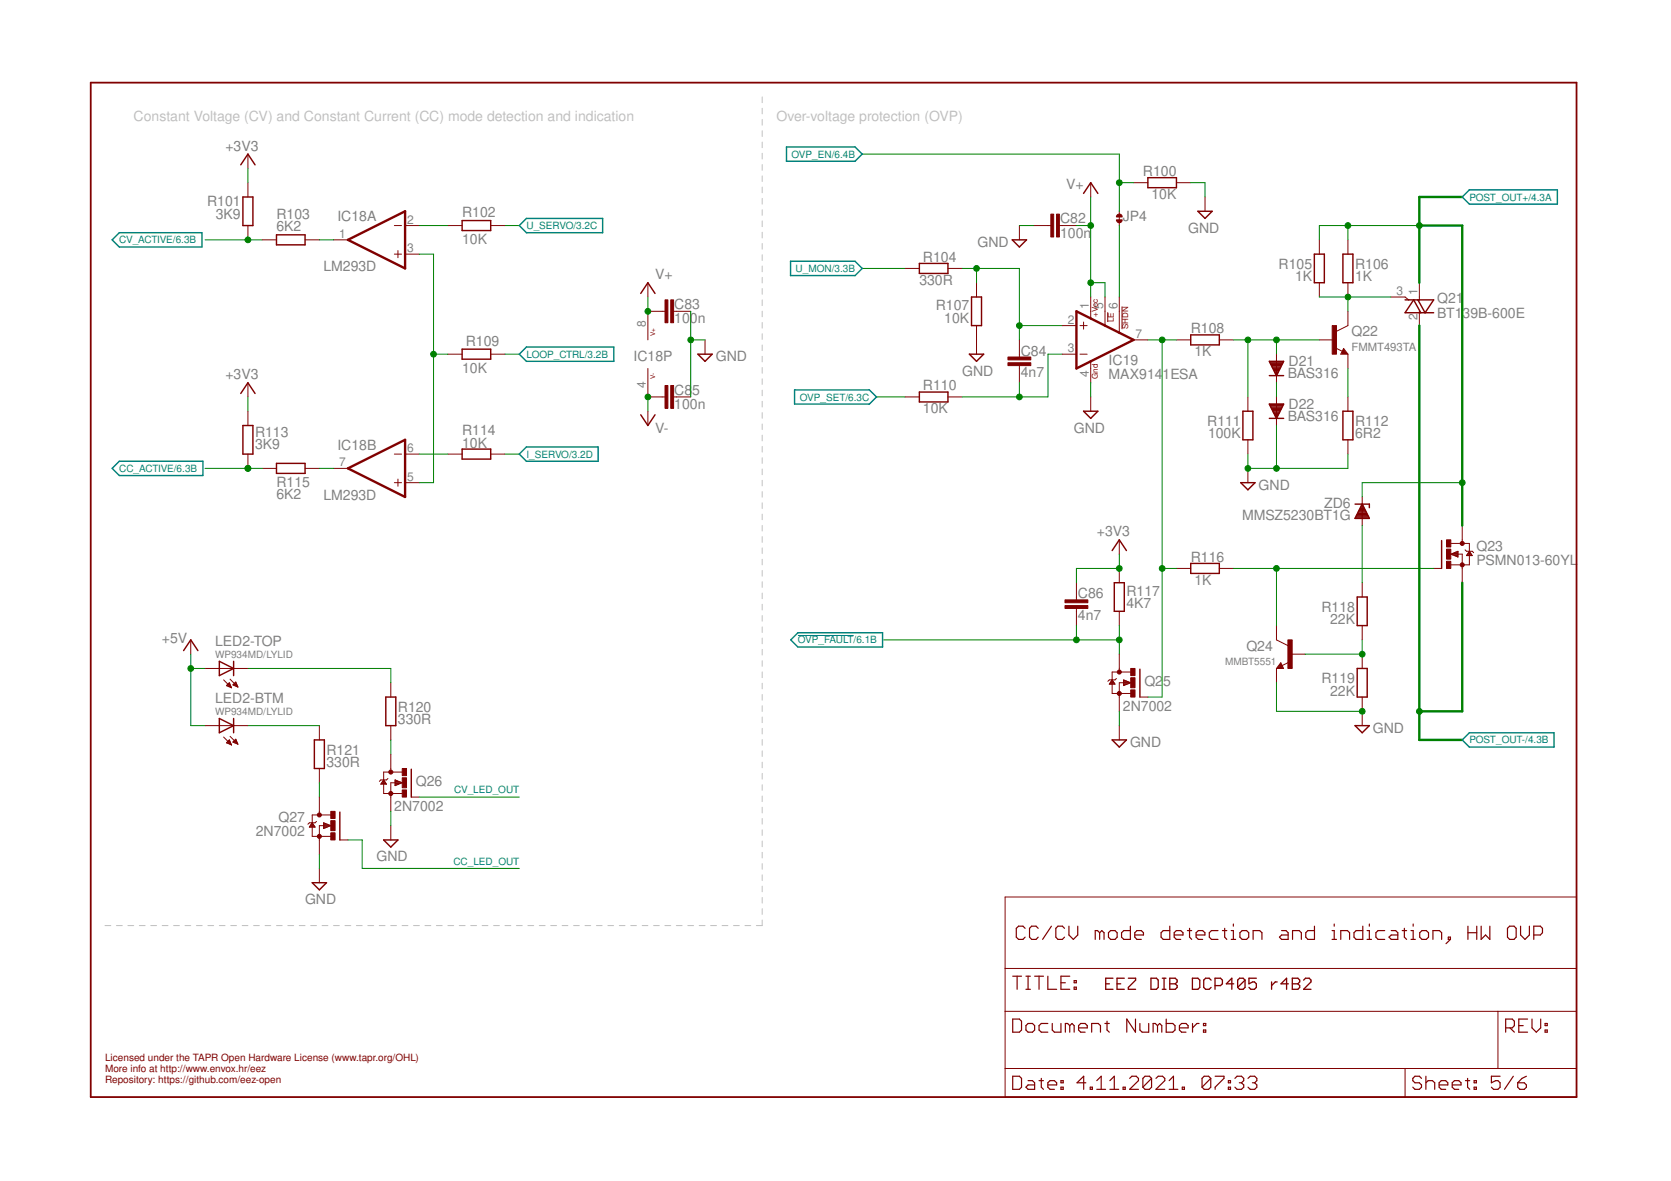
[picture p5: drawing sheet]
<svg xmlns="http://www.w3.org/2000/svg" width="297mm" height="210mm" viewBox="0 0 297 210" stroke-linecap="round" stroke-linejoin="round" font-family="sans-serif">
<g fill="none" stroke="#c0c0c0" stroke-width=".18">
<path d="M135.5 17.2v1M135.5 19.2v1M135.5 21.2v1M135.5 23.2v1.1M135.5 25.3v.9M135.5 27.2v1.1M135.5 29.3v1M135.5 31.3v1M135.5 33.3v1M135.5 35.3v1M135.5 37.3v1M135.5 39.3v1"/>
<path d="M135.5 41.3v1M135.5 43.3v1M135.5 45.3v1M135.5 47.3v1M135.5 49.3v1M135.5 51.3v1M135.5 53.3v1M135.5 55.3v1M135.5 57.3v1M135.5 59.3v1M135.5 61.3v1M135.5 63.3v1"/>
<path d="M135.5 65.3v1M135.5 67.3v1M135.5 69.3v1M135.5 71.3v1M135.5 73.3v1M135.5 75.4v.9M135.5 77.3v1.1M135.5 79.4v.9M135.5 81.4v1M135.5 83.4v1M135.5 85.4v1M135.5 87.4v1"/>
<path d="M135.5 89.4v1M135.5 91.4v1M135.5 93.4v1M135.5 95.4v1M135.5 97.4v1M135.5 99.4v1M135.5 101.4v1M135.5 103.4v1M135.5 105.4v1M135.5 107.4v1M135.5 109.4v1M135.5 111.4v1"/>
<path d="M135.5 113.4v1M135.5 115.4v1M135.5 117.4v1M135.5 119.4v1M135.5 121.4v1M135.5 123.4v1M135.5 125.4v1M135.5 127.4v1M135.5 129.5v1M135.5 131.4v1.1M135.5 133.5v1M135.5 135.5v1"/>
<path d="M135.5 137.5v1M135.5 139.5v1M135.5 141.5v1M135.5 143.5v1M135.5 145.5v1M135.5 147.5v1M135.5 149.5v1M135.5 151.5v1M135.5 153.5v1M135.5 155.5v1M135.5 157.5v1M135.5 159.5v1"/>
<path d="M18.7 164.5h1M20.7 164.5h1M22.7 164.5h1.1M24.8 164.5h1M26.8 164.5h1M28.8 164.5h1.1M30.9 164.5h1M32.9 164.5h1M34.9 164.5h1M37 164.5h1M39 164.5h1M41 164.5h1"/>
<path d="M43.1 164.5h1M45.1 164.5h1M47.1 164.5h1M49.1 164.5h1.1M51.2 164.5h1M53.2 164.5h1M55.2 164.5h1.1M57.3 164.5h1M59.3 164.5h1M61.3 164.5h1.1M63.4 164.5h1M65.4 164.5h1"/>
<path d="M67.4 164.5h1.1M69.4 164.5h1.1M71.5 164.5h1M73.5 164.5h1M75.5 164.5h1.1M77.6 164.5h1M79.6 164.5h1M81.6 164.5h1.1M83.7 164.5h1M85.7 164.5h1M87.7 164.5h1.1M89.8 164.5h1"/>
<path d="M91.8 164.5h1M93.8 164.5h1.1M95.9 164.5h1M97.9 164.5h1M99.9 164.5h1M102 164.5h1M104 164.5h1M106 164.5h1M108.1 164.5h1M110.1 164.5h1M112.1 164.5h1M114.2 164.5h1"/>
<path d="M116.2 164.5h1M118.2 164.5h1M120.2 164.5h1.1M122.3 164.5h1M124.3 164.5h1M126.3 164.5h1.1M128.4 164.5h1M130.4 164.5h1M132.4 164.5h1.1M135.5 161.5v1M135.5 163.5v1h-1"/>
</g>
<g fill="none" stroke="#800000" stroke-width=".21">
<path d="M180 173.5h1.6M180.8 173.5v2.3M182.2 165l-.4-.4h-.7l-.4 .4v1.6l.4 .4h.7l.4-.4M182.4 173.5h.8M182.4 175.8h.8M182.8 173.5v2.3M183.9 173.5h1.6M184.6 165l-.4-.4h-.8l-.4 .4v1.6l.4 .4h.8l.4-.4M184.7 173.5v2.3M186.3 173.5v2.3h1.5M186.9 164.6l-1.6 2.4M188.6 174.7h.8"/>
<path d="M189.2 165l-.4-.4h-.7l-.4 .4v1.6l.4 .4h.7l.4-.4M190 164.6v1.6l.8 .8 .8-.8v-1.6M190.2 173.5h-1.6v2.3h1.6M190.9 175.5h.4v.3h-.4zM190.9 174.3h.4v.4h-.4zM195.5 165.8l-.4-.4h-.4v1.6M195.5 165.8v1.2M195.5 165.8l.4-.4 .4 .4v1.2M197 165.8l.4-.4h.8l.4 .4v.8l-.4 .4h-.8l-.4-.4zM200.9 164.6v2.4h-1.1l-.4-.4v-.8l.4-.4h1.1M201.7 166.2h1.6v-.4l-.4-.4h-.8l-.4 .4v.8l.4 .4h.8M207.9 164.6v2.4h-1.1l-.4-.4v-.8l.4-.4h1.1"/>
<path d="M208.7 166.2h1.6v-.4l-.4-.4h-.8l-.4 .4v.8l.4 .4h.8M211.1 165.4h.7M211.5 165v1.6l.3 .4M212.6 166.2h1.6v-.4l-.4-.4h-.8l-.4 .4v.8l.4 .4h.8M216.5 165.4h-1.2l-.3 .4v.8l.3 .4h1.2M217.3 165.4h.8M217.7 165v1.6l.4 .4M218.9 167h.7M218.9 165.4h.3v1.6M219.2 164.2v.4M220.4 165.8l.4-.4h.8l.4 .4v.8l-.4 .4h-.8l-.4-.4zM222.8 167v-1.6h1.1l.4 .4v1.2"/>
<path d="M227.8 165.4h.8l.4 .4v1.2h-1.2l-.4-.4 .4-.4h1.2M229.8 167v-1.6h1.1l.4 .4v1.2M233.7 164.6v2.4h-1.2l-.4-.4v-.8l.4-.4h1.2M236.8 167h.8M236.8 165.4h.4v1.6M237.2 164.2v.4M238.3 167v-1.6h1.2l.4 .4v1.2M242.3 164.6v2.4h-1.2l-.4-.4v-.8l.4-.4h1.2M243 167h.8M243 165.4h.4v1.6M243.4 164.2v.4M246.1 165.4h-1.1l-.4 .4v.8l.4 .4h1.1"/>
<path d="M247.3 165.4h.8l.4 .4v1.2h-1.2l-.4-.4 .4-.4h1.2M249.3 165.4h.7M249.6 165v1.6l.4 .4M250.8 167h.8M250.8 165.4h.4v1.6M251.2 164.2v.4M252.4 165.8l.4-.4h.7l.4 .4v.8l-.4 .4h-.7l-.4-.4zM254.7 167v-1.6h1.2l.4 .4v1.2M257.5 166.6h.3v.4h-.3zM257.8 167l-.8 .7M260.9 164.6v2.4M260.9 165.8h1.6"/>
<path d="M262.5 164.6v2.4M263.3 164.6v2.4l.8-.8 .7 .8v-2.4M268.4 164.6h.7l.4 .4v1.6l-.4 .4h-.7l-.4-.4v-1.6zM270.3 164.6v1.6l.8 .8 .8-.8v-1.6M272.6 166.2h1.2l.4-.4v-.8l-.4-.4h-1.2v2.4M180 181.1h1.2l.4 .4v1.6l-.4 .4h-1.2zM180 191.3h1.2l.4 .4v1.5l-.4 .4h-1.2zM182.4 182.3l.4-.4h.7l.4 .4v.8l-.4 .4h-.7l-.4-.4zM182.8 192.1h.7l.4 .3v1.2h-1.1l-.4-.4 .4-.4h1.1M184.7 192.1h.8M185.1 191.7v1.5l.4 .4M186.3 192.8h1.5v-.4l-.4-.3h-.8l-.3 .3v.8l.3 .4h.8"/>
<path d="M186.3 181.9h-1.2l-.4 .4v.8l.4 .4h1.2M187 181.9v1.2l.4 .4h1.2v-1.6M188.6 193.2h.4v.4h-.4zM188.6 192.1h.4v.3h-.4zM190.2 182.3l-.4-.4h-.4v1.6M190.2 182.3l.4-.4 .3 .4v1.2M190.2 182.3v1.2M191.7 182.7h1.6v-.4l-.4-.4h-.8l-.4 .4v.8l.4 .4h.8M193 192.4h-1.5l1.1-1.1v2.3M193.8 193.2h.4v.4h-.4zM194.1 183.5v-1.6h1.1l.4 .4v1.2M195 193.6h1.5"/>
<path d="M195 192.1l.7-.8v2.3M196.4 181.9h.8M196.8 181.5v1.6l.4 .4M197.3 193.6h1.6M197.3 192.1l.8-.8v2.3M199.6 193.2h.4v.4h-.4zM200.8 191.7l.4-.4h.8l.4 .4v.4l-1.6 1.5h1.6M201.8 181.1v2.4l-1.5-2.4v2.4M202.6 181.9v1.2l.4 .4h1.2v-1.6M204.7 191.7v1.5l-.4 .4h-.8l-.3-.4M204.7 191.7l-.4-.4h-.8l-.3 .4v1.5M204.7 191.7l-1.5 1.5"/>
<path d="M205.5 191.7l.4-.4h.8l.4 .4v.4l-1.6 1.5h1.6M205.8 182.3l-.4-.4h-.4v1.6M205.8 182.3v1.2M205.8 182.3l.3-.4 .4 .4v1.2M207.3 181.1v2.4h1.2l.4-.4v-.8l-.4-.4h-1.2M207.8 193.6h1.6M207.8 192.1l.8-.8v2.3M209.7 182.7h1.5v-.4l-.4-.4h-.8l-.3 .4v.8l.3 .4h.8M210.2 193.2h.3v.4h-.3zM212 181.9v1.6M213.1 181.9h-.3l-.8 .8M213.9 183.1h.4v.4h-.4z"/>
<path d="M213.9 181.9h.4v.4h-.4zM215.2 191.7v1.5l-.4 .4h-.7l-.4-.4M215.2 191.7l-.4-.4h-.7l-.4 .4v1.5M215.2 191.7l-1.5 1.5M216 191.3h1.6v.4l-1.6 1.5v.4M218.4 193.2h.3v.4h-.3zM218.4 192.1h.3v.3h-.3zM219.5 191.7l.4-.4h.8l.4 .4v.4l-.4 .3M220.3 192.4h.4M220.7 192.4l.4 .4v.4l-.4 .4h-.8l-.4-.4M221.8 191.7l.4-.4h.8l.4 .4v.4l-.4 .3M222.6 192.4h.4"/>
<path d="M223 192.4l.4 .4v.4l-.4 .4h-.8l-.4-.4M252.7 191.7l-.4-.4h-.8l-.4 .4v.4l.4 .3h.8l.4 .4v.4l-.4 .4h-.8l-.4-.4M253.5 192.4l.4-.3h.7l.4 .3v1.2M253.5 191.3v2.3M255.8 192.8h1.6v-.4l-.4-.3h-.8l-.4 .3v.8l.4 .4h.8M258.1 192.8h1.6v-.4l-.4-.3h-.7l-.5 .3v.8l.5 .4h.7M260.5 192.1h.8M260.9 191.7v1.5l.4 .4M262 193.2h.4v.4h-.4zM262 192.1h.4v.3h-.4zM266.7 191.3h-1.6v1.1l.8-.3h.4l.4 .3v.8l-.4 .4h-.8l-.4-.4M267.7 182.7h1.1l.4-.4v-.8l-.4-.4h-1.1v2.4"/>
<path d="M268.4 182.7l.8 .8M269 191.3l-1.6 2.3M269.8 192.4h1.2l.3 .4v.4l-.3 .4h-.8l-.4-.4zM270 182.3h.8M271.3 191.3l-.7 .4-.8 .7M271.5 181.1h-1.5v2.4h1.5M272.3 181.1v1.6l.8 .8 .8-.8v-1.6M274.7 183.1h.3v.4h-.3zM274.7 181.9h.3v.4h-.3z"/>
</g>
<path d="M16.1 14.7h264.1v180.3h-264.1z" fill="none" stroke="#800000" stroke-width=".32"/>
<g fill="none" stroke="#800000" stroke-width=".18">
<path d="M44.1 27.4v2.5M44.1 32.5v2.5M193.9 32.5v2.5M199 37.5v2.6M201.5 32.5h2.5M209.1 32.5h2.6M214.2 35v2.5M44.1 40.1v2.5M46.6 42.6h2.5M54.2 42.6h2.6M59.3 42.6h2.5M70.1 40.1h1.3"/>
<path d="M70.1 45.2h1.3M70.7 44.5v1.3M72 40.1h2.5M72 45.2h2.5M79.6 40.1h2.5M87.2 40.1h2.6M115.2 50.2v2.6M118.2 55.3h-3v5.1M119.7 55.3h3.1M160.9 47.7h2.5M168.5 47.7h2.5M173.6 50.2v2.6"/>
<path d="M173.6 57.9v5M181.2 40.1v2.5M183.7 40.1h3.1M188.3 40.1h3M188.8 57.9h2.5M192 57.9h1.3M192.6 57.2v1.3M193.9 52.8v3.8M196.4 52.8v5.1M196.9 55.5v1.7M199 52.8v6.3M199.5 54.5v4"/>
<path d="M234.5 42.6v2.6M234.5 50.2v2.6M239.6 55.3v2.6l-2 1M239.6 42.6v2.6M239.6 50.2v2.6M247.2 52.8h2.6l.6 .5M252.3 50.2v3.1M252.3 55.3v2.6M44.1 68v2.5M44.1 73.1v2.5M79.6 62.9h2.5M87.2 62.9h2.6"/>
<path d="M115.2 65.5v5h3M115.2 73.1v2.5M119.7 70.5h3.1M125.3 60.4v2.5M160.9 70.5h2.5M168.5 70.5h2.5M181.2 60.4v3.1M181.2 65v3M188.8 62.9h2.5M192 62.9h1.3M193.9 64.2v3.8M193.9 70.5v2.6"/>
<path d="M201.5 60.4h2.5M209.1 60.4h2.6M216.7 60.4h2.6M221.8 70.5v2.6M221.8 78.2v2.5M226.9 62.9v5.1M226.9 70.5v5.1M234.5 60.4h2.6M237.4 61.8l1.2 .6M238.8 61.9l.8 1h-1.3zM239.6 62.9v2.6M239.6 70.5v2.6"/>
<path d="M239.6 78.2v2.5M44.1 80.7v2.5M46.6 83.2h2.5M54.2 83.2h2.6M59.3 83.2h2.5M70.1 80.7h1.3M70.1 85.8h1.3M70.7 85.2v1.2M72 80.7h2.5M72 85.8h2.5M79.6 80.7h2.5M87.2 80.7h2.6"/>
<path d="M199 95.9v2.6M221.8 83.2v2.6M242.1 88.3v5.1M257.9 98.5h2v5.1M257.9 98.5l1.3-.5v1zM257.9 96.6h3.3v3.8h-3.3M258.2 98.4h1M258.2 98.6h1M258.5 98.3h.7M258.5 98.7h.7M258.8 98.1h.4M258.8 98.8h.4"/>
<path d="M259.1 98h.1M259.1 99h.1M259.9 93.4v3.2M260.4 97.7l.3 .3h1l.3 .2M260.8 98.6h.8M260.9 98.5h.6M260.9 98.4h.6M261 98.3h.4M261.1 98.1h.2M261.2 98h.1M261.2 98l.5 .7h-1zM33.9 113.7v2.6"/>
<path d="M36.4 118.8h7.7M191.3 103.6v3M191.3 108.1v3.1M199 101v2.6M199 108.6v2.6M199 116.3v3.1M201 119.4h-3.3v3.9h3.3M209.1 101h2.6M216.7 101h2.6M226.9 111.2v2.5l2 1M226.9 118.8v2.5M227.7 117.8l.5 1h-1.3z"/>
<path d="M229.2 117.7l-1.3 .6M229.4 116.3h2.6M242.1 103.6v2.5M242.1 111.2v2.5M242.1 116.3v2.5M254.8 101h1.5M36.4 129h7.7M39.8 120.8l1.3 1.4M39.8 131l1.3 1.4M40.3 121.9l.5-.6 .3 .9zM40.3 132l.5-.5 .3 .9zM40.3 132h.7"/>
<path d="M40.3 121.9h.7M40.3 121.8h.6M40.4 131.9h.5M40.4 121.6h.5M40.5 131.8h.4M40.6 121.5h.3M40.6 132.1h.4M40.6 131.7h.2M40.6 122h.4M40.7 121.4h.1M40.7 131.6h.1M40.9 132.3h.2"/>
<path d="M40.9 120.7l1.4 1.4M40.9 130.9l1.4 1.4M40.9 122.1h.2M41.1 132.4h.1M41.4 121.7l.5-.5 .4 .9zM41.4 131.9h.7M41.5 121.6h.6M41.5 131.8h.6M41.5 121.8h.6M41.6 121.5h.4M41.6 131.7h.4M41.7 121.4h.3"/>
<path d="M41.7 132h.5M41.7 131.6h.3M41.8 121.9h.4M41.8 121.3h.1M41.9 131.4h.1M41.9 131.4l.4 .9-.9-.4zM42 132.1h.2M42.1 122h.1M56.8 129v2.5M56.8 136.6v2.5M67.8 139.3h.8M67.8 139.1h.7"/>
<path d="M67.9 139h.6M68 138.9h.4M68.1 138.8h.2M68.2 138.7h.1M68.2 138.6l.5 .8h-1zM69 138.4l-.3 .2h-1l-.3 .3M69.5 121.3v2.6M69.5 129v2.5M69.5 134v3.2M70.2 138.6l1.3 .5-1.3 .5zM70.2 139.6h.1M70.2 139.5h.3"/>
<path d="M70.2 139.4h.6M70.2 139.3h.9M70.2 139h1M70.2 138.9h.8M70.2 138.8h.4M70.2 138.7h.1M71.4 139.1h-1.9v5.1M71.5 137.2h-3.3v3.8h3.3M197.3 121.5h.9M197.3 121.4h.8M197.4 121.3h.6M197.5 121.2h.4"/>
<path d="M197.6 121.1h.2M197.6 120.9h.2M197.7 120.8l.5 .8h-1zM198.5 120.6l-.3 .2h-1l-.3 .3M199 129v2.5M199.7 121.8h.2M199.7 121.6h.5M199.7 121.5h.8M199.7 121.4h1.1M199.7 121.3h1.2M199.7 120.8l1.3 .5-1.3 .6zM199.7 121.2h.9"/>
<path d="M199.7 121.1h.6M199.7 120.9h.3M199.9 121.3h-.9v5.1M202.6 123.9h1.4M242.1 123.9v5.1M55 147h1M55.1 146.9h.8M55.2 146.7h.6M55.2 146.6h.6M55.3 146.5h.4M55.4 146.4h.2M55.5 146.2l.5 .8h-1z"/>
<path d="M56.3 146l-.3 .2h-1l-.3 .3M56.8 141.7v3.1M56.8 154.3v2.6M57.5 146.2v1.1l1.3-.6M57.5 146.2l1.3 .5M57.5 147.2h.1M57.5 147.1h.4M57.5 147h.7M57.5 146.9h1M57.5 146.6h1M57.5 146.5h.7M57.5 146.4h.4"/>
<path d="M57.5 146.3h.1M58.8 144.8h-3.3v3.9h3.3M58.8 146.7h-2v5.1M60.4 149.3h1.4M69.5 146.7v2.6M73.1 141.7h1.4M178.7 159.4h101.5v35.6h-101.5zM178.7 179.7h101.5M178.7 172.1h101.5M266.3 179.7v10.2M178.7 189.9h101.5M249.8 189.9v5.1"/>
</g>
<g fill="none" stroke="#800000" stroke-width=".23">
<path d="M196.6 174.9h.6M197.8 173.9h-1.2v1.9h1.2M198.6 174.9h.6M199.9 173.9h-1.3v1.9h1.3M200.6 173.9h1.3v.3l-1.3 1.3v.3h1.3M204.6 173.9h1l.3 .3v1.3l-.3 .3h-1zM206.6 173.9h.7M206.6 175.8h.7M206.9 173.9v1.9M207.9 173.9h1l.4 .3v.3l-.4 .4 .4 .3v.3l-.4 .3h-1zM207.9 174.9h1M212 173.9h.9l.4 .3v1.3l-.4 .3h-.9z"/>
<path d="M215.3 174.2l-.4-.3h-.6l-.3 .3v1.3l.3 .3h.6l.4-.3M216 175.2h1l.3-.3v-.7l-.3-.3h-1v1.9M219.3 174.9h-1.3l1-1v1.9M221.3 174.2l-.3-.3h-.7l-.3 .3v1.3M221.3 174.2v1.3l-.3 .3h-.7l-.3-.3M221.3 174.2l-1.3 1.3M223.3 173.9h-1.3v1l.7-.4h.3l.3 .4v.6l-.3 .3h-.6l-.4-.3M226 174.5v1.3M227 174.5h-.3l-.7 .7M229 174.9h-1.3l1-1v1.9M229.7 173.9h1l.3 .3v.3l-.3 .4 .3 .3v.3l-.3 .3h-1zM229.7 174.9h1"/>
<path d="M231.7 174.2l.4-.3h.6l.3 .3v.3l-1.3 1.3h1.3"/>
</g>
<g fill="none" stroke="#800000" stroke-width=".25">
<path d="M42.8 29.3l1.3-1.9 1.2 1.9M43.2 35h1.8v5.1h-1.8zM82.1 39.2h5.1v1.8h-5.1zM192.6 34.4l1.3-1.9 1.3 1.9M204 31.6h5.1v1.8h-5.1zM212.9 37.5h2.6l-1.3 1.3zM49.1 41.7h5.1v1.8h-5.1zM113.9 52.2l1.3-2 1.2 2M163.4 46.8h5.1v1.8h-5.1zM172.7 52.8h1.8v5.1h-1.8zM179.9 42.6h2.6l-1.3 1.3zM211.7 59.5h5v1.8h-5z"/>
<path d="M233.6 45.2h1.8v5h-1.8zM238.7 45.2h1.8v5h-1.8zM249.8 53.3h5l-1.5 2.3-1.2-2.3M252.6 55.6l-1.3-2.3-1.5 2.3h5M42.8 69.9l1.3-1.9 1.2 1.9M43.2 75.6h1.8v5.1h-1.8zM82.1 62.1h5.1v1.7h-5.1zM82.1 79.8h5.1v1.8h-5.1zM113.9 73.7l1.3 1.9 1.2-1.9M124.1 62.9h2.5l-1.3 1.3zM163.4 69.7h5.1v1.7h-5.1zM172.3 62.9h2.6l-1.3 1.3z"/>
<path d="M192.6 73.1h2.6l-1.3 1.3zM220.9 73.1h1.8v5.1h-1.8zM225.6 66.8h2.6M225.6 64.2h2.6l-1.3 2.6zM225.6 74.4h2.6M225.6 71.8h2.6l-1.3 2.6zM225.7 71.9h2.5M225.7 64.3h2.4M225.8 72.1h2.2M225.8 64.6h2.2M225.9 72.3h2M225.9 64.8h2"/>
<path d="M226 72.6h1.8M226 65h1.8M226.1 72.8h1.6M226.1 65.2h1.6M226.2 73h1.4M226.3 65.4h1.3M226.3 73.2h1.2M226.4 65.7h1.1M226.4 73.4h1M226.5 65.9h.8M226.6 73.7h.7M226.6 66.1h.6"/>
<path d="M226.7 73.9h.4M226.7 66.3h.4M226.8 74.1h.2M226.8 66.6h.2M238.7 73.1h1.8v5.1h-1.8zM238.8 62.4l.2 .3h-.4l.2-.5 .6 .6h-.8M49.1 82.4h5.1v1.7h-5.1zM197.7 97.9l1.3-2 1.2 2M220.6 85.8h2.5l-1.3 1.3zM240.9 89.6h2.5v.6M241 91.9h2.3M241.1 91.7h2.1"/>
<path d="M241.2 91.4h1.9M241.3 91.2h1.7M241.4 91h1.4M241.6 90.8h1.1M241.7 90.6h.9M241.8 90.3h.7M241.9 90.1h.5M242 89.9h.3M242.1 89.7h.1M242.1 89.6l1.3 2.5h-2.5zM256.3 96.1v4.9M32.6 115.6l1.3-1.9 1.3 1.9"/>
<path d="M39 117.5l2.5 1.3-2.5 1.3zM41.5 117.5v2.6M198.1 103.6h1.8v5h-1.8zM202.6 118.9v5M211.7 100.1h5v1.8h-5zM227.7 118.3l-.2 .3h.4l-.2-.6-.5 .7h.7M241.3 106.1h1.7v5.1h-1.7zM241.3 118.8h1.7v5.1h-1.7zM39 127.7l2.5 1.3-2.5 1.2zM41.5 127.7v2.5M55.9 131.5h1.8v5.1h-1.8zM68.6 123.9h1.8v5.1h-1.8z"/>
<path d="M73.1 136.7v5M197.7 131.5h2.5l-1.2 1.3zM240.9 129h2.5l-1.3 1.2zM55.5 156.9h2.5l-1.2 1.3zM60.4 144.3v5M68.2 149.3h2.5l-1.2 1.3z"/>
</g>
<g fill="#800000" stroke="#800000" stroke-width=".18">
<path d="M236.8 57.9h.8v5h-.8z"/>
<path d="M187.8 38.1h.5v4h-.5z"/>
<path d="M186.8 38.1h.5v4h-.5z"/>
<path d="M179.2 64.5h4v.5h-4z"/>
<path d="M179.2 63.5h4v.5h-4z"/>
<path d="M257.1 99.8h.8v1.2h-.8z"/>
<path d="M257.1 95.9h.8v1.3h-.8z"/>
<path d="M257.1 97.6h.8v1.8h-.8z"/>
<path d="M228.9 113.7h.8v5.1h-.8z"/>
<path d="M189.3 107.6h4.1v.5h-4.1z"/>
<path d="M189.3 106.6h4.1v.5h-4.1z"/>
<path d="M201 122.6h.8v1.3h-.8z"/>
<path d="M201 118.8h.8v1.3h-.8z"/>
<path d="M201 120.5h.8v1.7h-.8z"/>
<path d="M118.2 53.3h.5v4.1h-.5z"/>
<path d="M119.2 53.3h.5v4.1h-.5z"/>
<path d="M118.2 68.5h.5v4.1h-.5z"/>
<path d="M119.2 68.5h.5v4.1h-.5z"/>
<path d="M71.5 140.4h.8v1.3h-.8z"/>
<path d="M71.5 136.6h.8v1.3h-.8z"/>
<path d="M71.5 138.2h.8v1.8h-.8z"/>
<path d="M58.8 148h.8v1.3h-.8z"/>
<path d="M58.8 144.2h.8v1.3h-.8z"/>
<path d="M58.8 145.9h.8v1.7h-.8z"/>
</g>
<g fill="#800000" stroke="#800000" stroke-width=".18">
<path d="M198.5 39.1h.5v.5l-.4-.2z" fill-rule="evenodd"/>
<path d="M199 39.1h.5l-.2 .3-.3 .2z" fill-rule="evenodd"/>
<path d="M198.6 38.2l.4-.1a.47 .47 0 0 1 .5 .5h-1z" fill-rule="evenodd"/>
<circle cx="259.9" cy="96.6" r=".36"/>
<circle cx="259.9" cy="100.4" r=".36"/>
<circle cx="199" cy="119.4" r=".36"/>
<circle cx="199" cy="123.3" r=".36"/>
<circle cx="69.5" cy="137.2" r=".36"/>
<circle cx="69.5" cy="141" r=".36"/>
<circle cx="56.8" cy="144.8" r=".36"/>
<circle cx="56.8" cy="148.7" r=".36"/>
</g>
<path d="M61.8 42.6l10.2-5.1v10.2zM191.3 55.3l10.2 5.1-10.2 5.1zM61.8 83.2l10.2-5v10.1z" fill="none" stroke="#800000" stroke-width=".42"/>
<g fill="none" stroke="#008000" stroke-width=".18">
<path d="M44.1 29.9v2.6M153.3 27.4h45.7v10.1M193.9 35v17.8M199 32.5h2.5M211.7 32.5h2.5v2.5M36.4 42.6h10.2M56.8 42.6h2.5M74.5 40.1h5.1M74.5 45.2h2.6v40.6h-2.6M89.8 40.1h2.5M115.2 52.8v2.5M122.8 55.3v15.2"/>
<path d="M153.3 47.7h7.6M171 47.7h10.2v12.7M173.6 47.7v2.5M181.2 40.1h2.5M181.2 57.9h7.6M191.3 40.1h2.6M193.9 50.2h2.5v2.6M199 40.1v12.7M234.5 52.8h12.7M239.6 40.1v2.5M239.6 52.8v2.5M252.3 40.1h-17.8v2.5"/>
<path d="M44.1 70.5v2.6M77.1 62.9h2.5M89.8 62.9h2.5M115.2 70.5v2.6M122.8 60.4h2.5M155.8 70.5h5.1M181.2 68v2.5M188.8 62.9h-2.5v7.6h-15.3M193.9 68v2.5M204 60.4h5.1M206.6 60.4v63.5h-2.6M219.3 60.4h15.2"/>
<path d="M221.8 60.4v10.1M226.9 60.4v2.5M226.9 68v2.5M226.9 75.6v7.6M239.6 65.5v5M36.4 83.2h10.2M56.8 83.2h2.5M74.5 80.7h5.1M89.8 80.7h2.5M199 98.5v2.5h-7.7v2.6M221.8 80.7v2.5h17.8v-2.5M242.1 93.4v10.2"/>
<path d="M259.9 85.8h-17.8v2.5M33.9 118.8h2.5M33.9 116.3v12.7h2.5M44.1 118.8h25.4v2.5M157.1 113.7h41.9M191.3 111.2v2.5M199 111.2v5.1M206.6 101h2.5M219.3 101h35.5M226.9 101v10.2M242.1 113.7v2.6h-10.1M44.1 129h12.7"/>
<path d="M56.8 139.1v2.6M69.5 131.5v2.5M199 126.4v2.6M226.9 121.3v5.1h15.2M56.8 151.8v2.5M61.8 149.3h2.6v5h27.9M69.5 144.2v2.5M74.5 141.7h17.8"/>
</g>
<g fill="#008000" stroke="#008000" stroke-width=".18">
<circle cx="193.9" cy="50.2" r=".51"/>
<circle cx="193.9" cy="40.1" r=".51"/>
<circle cx="115.2" cy="55.3" r=".51"/>
<circle cx="33.9" cy="118.8" r=".51"/>
<circle cx="226.9" cy="83.2" r=".51"/>
<circle cx="221.8" cy="83.2" r=".51"/>
<circle cx="242.1" cy="126.4" r=".51"/>
<circle cx="122.8" cy="60.4" r=".51"/>
<circle cx="239.6" cy="52.8" r=".51"/>
<circle cx="226.9" cy="60.4" r=".51"/>
<circle cx="221.8" cy="60.4" r=".51"/>
<circle cx="181.2" cy="57.9" r=".51"/>
<circle cx="173.6" cy="47.7" r=".51"/>
<circle cx="181.2" cy="70.5" r=".51"/>
<circle cx="199" cy="32.5" r=".51"/>
<circle cx="206.6" cy="60.4" r=".51"/>
<circle cx="206.6" cy="101" r=".51"/>
<circle cx="191.3" cy="113.7" r=".51"/>
<circle cx="199" cy="113.7" r=".51"/>
<circle cx="242.1" cy="116.3" r=".51"/>
<circle cx="226.9" cy="101" r=".51"/>
<circle cx="252.3" cy="40.1" r=".51"/>
<circle cx="259.9" cy="85.8" r=".51"/>
<circle cx="239.6" cy="40.1" r=".51"/>
<circle cx="252.3" cy="126.4" r=".51"/>
<circle cx="115.2" cy="70.5" r=".51"/>
<circle cx="44.1" cy="42.6" r=".51"/>
<circle cx="44.1" cy="83.2" r=".51"/>
<circle cx="199" cy="101" r=".51"/>
<circle cx="77.1" cy="62.9" r=".51"/>
</g>
<path d="M259.9 35h-7.6v15.2M252.3 40.1h7.6v53.3M252.3 57.9v73.6h7.6M259.9 103.6v22.8h-7.6" fill="none" stroke="#008000" stroke-width=".42"/>
<path d="M139.8 26.1h12.2l1.3 1.3-1.3 1.3h-12.2zM259.9 35l1.3-1.3h15.6v2.6h-15.6zM21.2 41.4h14.7v2.5h-14.7l-1.3-1.3zM92.3 40.1l1.3-1.3h13.5v2.6h-13.5zM140.5 46.4h11.5l1.3 1.3-1.3 1.3h-11.5zM92.3 62.9l1.3-1.2h15.5v2.5h-15.5zM141.2 69.3h13.3l1.3 1.2-1.3 1.3h-13.3zM21.2 82h14.9v2.5h-14.9l-1.3-1.3zM92.3 80.7l1.3-1.3h12.7v2.6h-12.7zM140.6 113.7l1.2-1.2h15.1v2.5h-15.1zM259.9 131.5l1.3-1.3h15v2.6h-15z" fill="none" stroke="#008080" stroke-width=".25"/>
<path d="M141.8 112.9h9.9" fill="none" stroke="#008080" stroke-width=".18"/>
<g font-size="2.5" fill="#c0c0c0">
<text x="23.7" y="21.5">Constant Voltage (CV) and Constant Current (CC) mode detection and indication</text>
<text x="138" y="21.5">Over-voltage protection (OVP)</text>
</g>
<g font-size="2.5" fill="#808080">
<text x="40.1" y="26.8">+3V3</text>
<text x="189.5" y="33.6">V+</text>
<text x="203.2" y="31.3">R100</text>
<text x="204.7" y="35.4">10K</text>
<text x="36.8" y="36.7">R101</text>
<text x="38.3" y="38.9">3K9</text>
<text x="49.1" y="41.1">6K2</text>
<text x="49.1" y="38.9">R103</text>
<text x="60" y="39.3">IC18A</text>
<text x="82.2" y="38.6">R102</text>
<text x="188.4" y="39.7">C82</text>
<text x="199.6" y="39.3">JP4</text>
<text x="211.2" y="41.4">GND</text>
<text x="82.2" y="43.4">10K</text>
<text x="164.1" y="46.5">R104</text>
<text x="173.7" y="43.9">GND</text>
<text x="188.4" y="42.2">100n</text>
<text x="227.3" y="47.8">R105</text>
<text x="240.9" y="47.8">R106</text>
<text x="57.5" y="48.2">LM293D</text>
<text x="116.4" y="49.6">V+</text>
<text x="163.4" y="50.6">330R</text>
<text x="230.2" y="50">1K</text>
<text x="240.9" y="50">1K</text>
<text x="255.5" y="53.9">Q21</text>
<text x="119.9" y="57.5">100n</text>
<text x="119.9" y="54.9">C83</text>
<text x="166.3" y="55.1">R107</text>
<text x="167.9" y="57.4">10K</text>
<text x="211.7" y="59.2">R108</text>
<text x="240.2" y="59.8">Q22</text>
<text x="255.5" y="56.5">BT1</text>
<text x="260" y="56.5">39B-600E</text>
<text x="82.8" y="61.4">R109</text>
<text x="112.6" y="64.2">IC18P</text>
<text x="127.2" y="64.2">GND</text>
<text x="181.5" y="63.2">C84</text>
<text x="197.1" y="64.8">IC19</text>
<text x="212.3" y="63.3">1K</text>
<text x="229.1" y="65">D21</text>
<text x="40.1" y="67.4">+3V3</text>
<text x="82.2" y="66.2">10K</text>
<text x="119.9" y="70.2">C8</text>
<text x="123.1" y="70.2">5</text>
<text x="164.1" y="69.4">R110</text>
<text x="171" y="66.7">GND</text>
<text x="181.5" y="67">4n7</text>
<text x="197.1" y="67.4">MAX914</text>
<text x="206.7" y="67.4">1ESA</text>
<text x="228.9" y="67.2">BAS316</text>
<text x="45.3" y="77.6">R113</text>
<text x="82.2" y="77.3">R114</text>
<text x="116.4" y="76.9">V-</text>
<text x="119.9" y="72.7">100n</text>
<text x="164.1" y="73.5">10K</text>
<text x="190.9" y="76.9">GND</text>
<text x="214.6" y="75.7">R111</text>
<text x="214.7" y="77.9">100K</text>
<text x="228.9" y="74.8">BAS316</text>
<text x="229.1" y="72.6">D22</text>
<text x="240.9" y="77.9">6R2</text>
<text x="240.9" y="75.7">R112</text>
<text x="45.3" y="79.8">3K9</text>
<text x="60" y="80">IC18B</text>
<text x="82.2" y="79.6">10K</text>
<text x="49.1" y="88.7">6K2</text>
<text x="49.1" y="86.5">R115</text>
<text x="57.5" y="88.8">LM293D</text>
<text x="223.7" y="87.1">GND</text>
<text x="195" y="95.3">+3V3</text>
<text x="220.8" y="92.4">MMSZ5230BT1G</text>
<text x="235.4" y="90.2">ZD6</text>
<text x="211.7" y="99.9">R116</text>
<text x="262.5" y="100.4">PSMN013-60YL</text>
<text x="262.5" y="97.9">Q23</text>
<text x="191.6" y="106.4">C86</text>
<text x="200.2" y="105.9">R117</text>
<text x="212.3" y="104">1K</text>
<text x="191.6" y="110.2">4n7</text>
<text x="200.2" y="108.1">4K7</text>
<text x="234.9" y="108.8">R118</text>
<text x="236.4" y="110.9">22K</text>
<text x="28.8" y="114.4">+5V</text>
<text x="38.2" y="114.7">LED2-TOP</text>
<text x="221.6" y="115.6">Q24</text>
<text x="38.2" y="124.9">LED2-BTM</text>
<text x="203.4" y="122">Q2</text>
<text x="206.8" y="122">5</text>
<text x="234.9" y="121.4">R119</text>
<text x="236.4" y="123.6">22K</text>
<text x="70.7" y="128.7">330R</text>
<text x="70.7" y="126.5">R120</text>
<text x="199.6" y="126.3">2N7002</text>
<text x="244.1" y="130.2">GND</text>
<text x="58" y="136.3">330R</text>
<text x="58" y="134.1">R121</text>
<text x="200.9" y="132.8">GND</text>
<text x="73.9" y="139.8">Q26</text>
<text x="45.5" y="148.5">2N7002</text>
<text x="49.5" y="146.1">Q27</text>
<text x="70.1" y="144.1">2N7002</text>
<text x="66.9" y="153.1">GND</text>
<text x="54.2" y="160.7">GND</text>
</g>
<g font-size="2.1" fill="#808080">
<text x="72.4" y="39.7">2</text>
<text x="60.3" y="42.3">1</text>
<text x="72.4" y="44.8">3</text>
<text x="248.2" y="52.4">3</text>
<text x="251.9" y="52.4" transform="rotate(-90 251.9 52.4)">1</text>
<text x="114.8" y="58.1" transform="rotate(-90 114.8 58.1)">8</text>
<text x="189.8" y="57.5">2</text>
<text x="193.5" y="55" transform="rotate(-90 193.5 55)">1</text>
<text x="196.1" y="55" transform="rotate(-90 196.1 55)">5</text>
<text x="198.6" y="55" transform="rotate(-90 198.6 55)">6</text>
<text x="251.9" y="56.9" transform="rotate(-90 251.9 56.9)">2</text>
<text x="189.8" y="62.6">3</text>
<text x="201.9" y="60">7</text>
<text x="114.8" y="69" transform="rotate(-90 114.8 69)">4</text>
<text x="193.5" y="67" transform="rotate(-90 193.5 67)">4</text>
<text x="60.3" y="82.9">7</text>
<text x="72.4" y="80.4">6</text>
<text x="72.4" y="85.4">5</text>
</g>
<text font-size="2" fill="#808080" x="240.2" y="62.3">FMMT493TA</text>
<g font-size="1.8" fill="#008080">
<text x="140.7" y="28">OVP_EN/6.4B</text>
<text x="261.2" y="35.6">POST_OUT+/4.3A</text>
<text x="93.6" y="40.7">U_SERVO/3.2C</text>
<text x="21.2" y="43.3">CV_ACTIVE/6.3B</text>
<text x="141.4" y="48.3">U_MON/3.3B</text>
<text x="93.6" y="63.6">LOOP_CTRL/3.2B</text>
<text x="142.2" y="71.2">OVP_SET/6.3C</text>
<text x="21.2" y="83.9">CC_ACTIVE/6.3B</text>
<text x="93.6" y="81.4">I_SERVO/3.2D</text>
<text x="141.8" y="114.4">OVP_FAULT/6.1B</text>
<text x="261.2" y="132.1">POST_OUT-/4.3B</text>
<text x="80.8" y="141">CV_LED_OUT</text>
<text x="80.6" y="153.7">CC_LED_OUT</text>
</g>
<g font-size="1.8" fill="#808080">
<text x="38.2" y="116.9">WP934MD/LYLID</text>
<text x="217.8" y="118.2">MMBT5551</text>
<text x="38.2" y="127.1">WP934MD/LYLID</text>
</g>
<g font-size="1.8" fill="#800000">
<text x="18.7" y="188.6">Licensed under the TAPR Open Hardware License (www.tapr.org/OHL)</text>
<text x="18.7" y="190.5">More info at http://www.envox.hr/eez</text>
<text x="18.7" y="192.4">Repository: https://github.com/eez-open</text>
</g>
<g font-size="1.4" fill="#800000">
<text x="195.2" y="56.3" transform="rotate(-90 195.2 56.3)">+Vcc</text>
<text x="198" y="57.2" transform="rotate(-90 198 57.2)">LE</text>
<text x="200.6" y="58.5" transform="rotate(-90 200.6 58.5)">SHDN</text>
<text x="195.2" y="67.4" transform="rotate(-90 195.2 67.4)">Gnd</text>
</g>
<g font-size="1.1" fill="#800000">
<text x="116.4" y="59.8" transform="rotate(-90 116.4 59.8)">V+</text>
<text x="116.4" y="67.4" transform="rotate(-90 116.4 67.4)">V-</text>
</g>
</svg>
